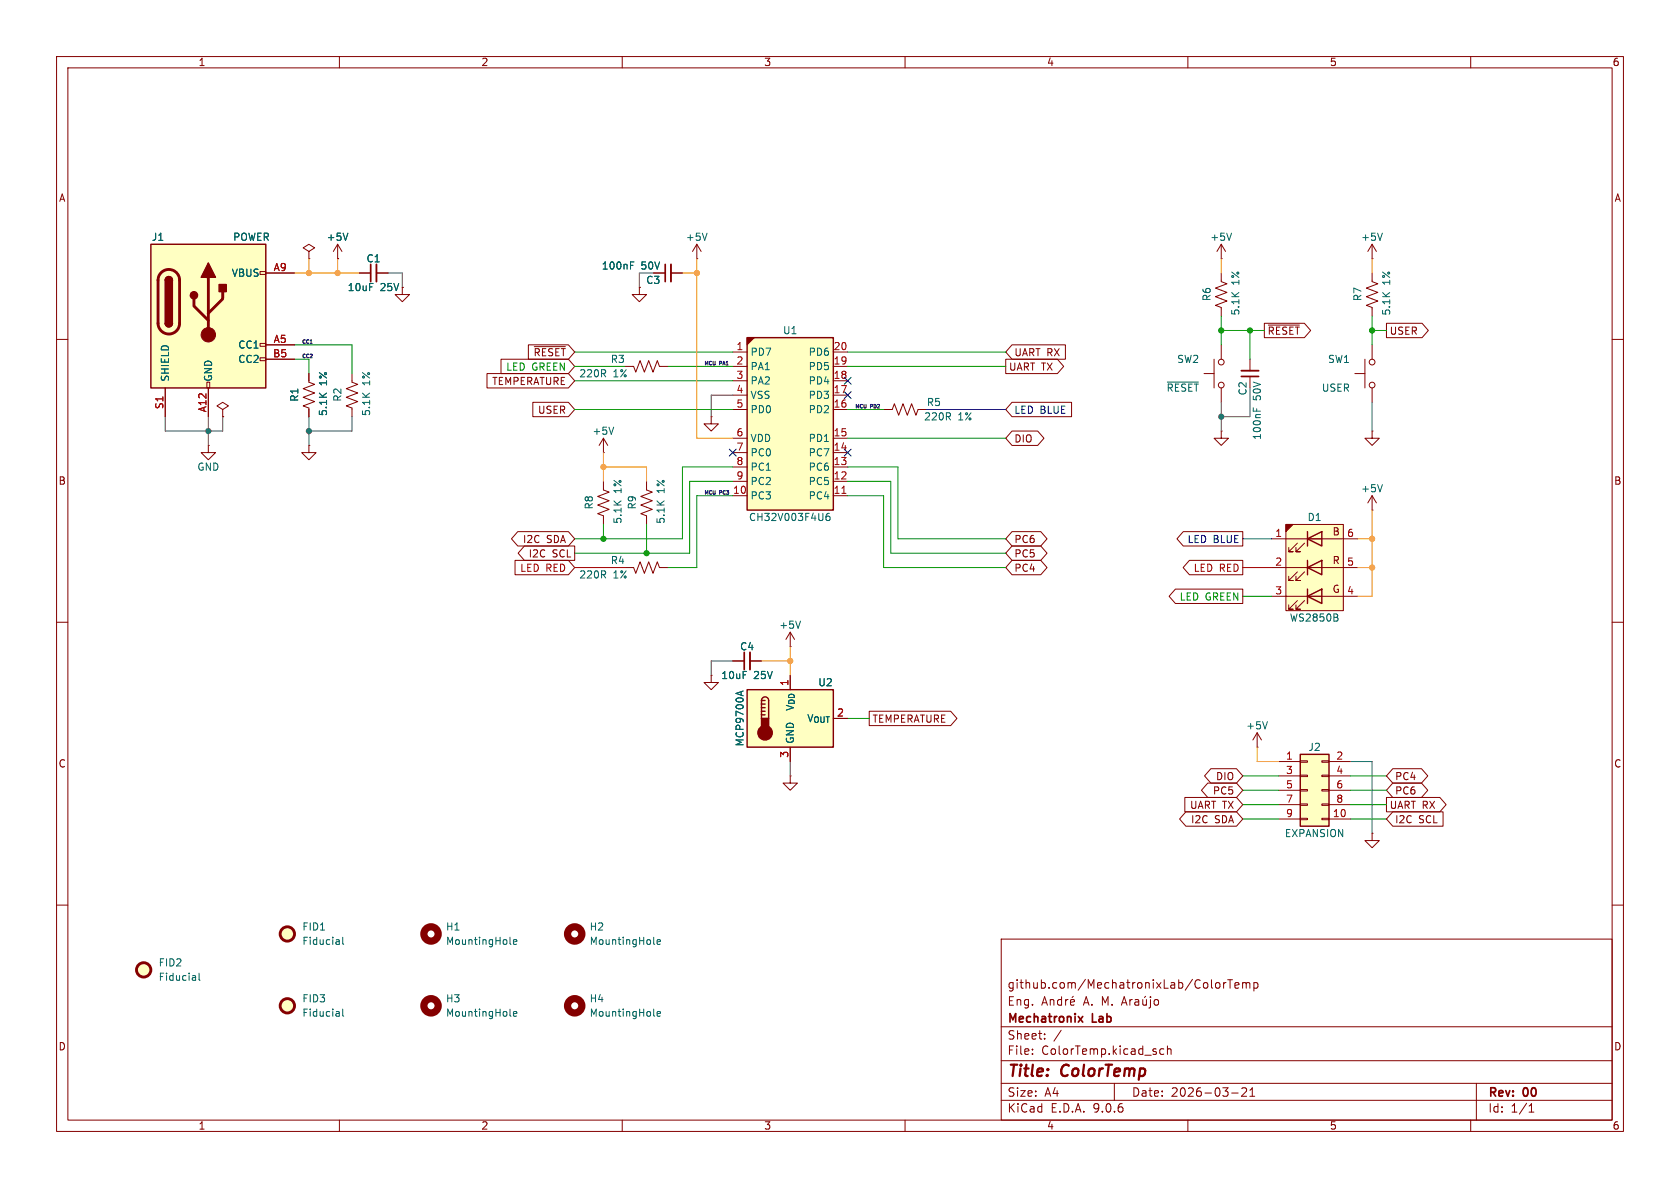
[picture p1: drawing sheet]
<svg xmlns="http://www.w3.org/2000/svg" width="297mm" height="210mm" viewBox="0 0 297 210" stroke-linecap="round" stroke-linejoin="round" font-family="sans-serif">
<g fill="none" stroke="#840000" stroke-width=".18">
<path d="M10 10h277v190h-277zM12 12h273v186h-273zM60 10v2M110 10v2M160 10v2M210 10v2M260 10v2M54.6 44.5l1-.7-1-.6-1 .6 1 .7v1.2M54.6 45.7h.1M63.5 48.3h2M66.5 48.3h2.1M71.1 50.8v1.3h1.3l-1.3 1.2-1.3-1.2h1.3"/>
<path d="M71.1 50.8h.1M10 60h2M215.9 76.2v1.3h1.3l-1.3 1.2-1.3-1.2h1.3M215.9 76.2h.1M221 63.5v2M221 66.5v2.1M242.6 76.2v1.3h1.2l-1.2 1.2-1.3-1.2h1.3M242.6 76.2h.1M285 60h2M10 110h2M110.5 100.3h1.5l.4 1 .8-2 .7 2 .8-2 .7 2 .8-2 .4 1h1.5M285 110h2"/>
<path d="M10 160h2M177 166h108v32h-108zM184.2 177.7l.5-1.5 .5 1.5M184.3 177.3h.7M185.7 176.7v1M185.7 176.8l.2-.1 .3 .1 .1 .9M187.7 176.8l-.5-.1-.2 .3v.4l.1 .2h.6M187.7 176.2v1.5M188.4 176.7v1M188.8 176.7l-.3 .1-.1 .2M189.2 177.2l.8-.1-.1-.3-.4-.1-.3 .2 .1 .7h.6M189.7 176.1l-.2 .2"/>
<path d="M194.9 177.7v-1.5l.5 1.1 .5-1.1v1.5M196.6 177.6v.1M198.2 177.7l.5-1.5 .5 1.5M198.4 177.3h.7M199.7 176.7v1M200.2 176.7l-.3 .1-.2 .2M200.7 176.8h.5l.1 .9M201.3 177.1h-.5a.29 .29 0 0 0-.2 .3 .29 .29 0 0 0 .2 .3l.5-.1M202 176.7l.1 .9 .4 .1 .2-.1M202.5 176.1l-.2 .2M202.7 176.7v1M203.4 176.2v.1"/>
<path d="M203.4 176.7v1.3l-.3 .2M204.1 176.8l.2-.1 .4 .1 .1 .6-.1 .2-.4 .1-.2-.1zM215.2 173.7l.3 .1 .2 .2-.1 .6-.4 .1M216.3 173.7v1M216.7 173.7l-.2 .1-.2 .2M217 173.2h.9M217.5 173.2v1.5M218.3 174.2l.7-.1v-.3l-.5-.1-.2 .2 .1 .7h.6M219.7 173.8l.4-.1 .2 .2M219.7 173.7v1M220.3 173.9l.2-.2 .4 .1 .1 .9M220.3 173.9v.8"/>
<path d="M221.7 173.8l.4-.1 .3 .3v.4l-.2 .2h-.5M221.7 173.7v1.5M285 160h2M60 198v2M110 198v2M160 198v2M177 194.5h108M177 191.5h108M177 187.5h108M177 181.5h108M182.5 186.3v.1M182.5 185.5v.1"/>
<path d="M184.7 183.6v.1M184.7 182.8v.1M187.6 182.1l-1.3 2M197 191.5v3M205.7 185.5l-.4-.1-.3 .3v.4l.2 .2h.5M206.4 185.5l.2-.1 .4 .1v.9M206.4 184.9v1.5M210 198v2M217.7 193.2h1.2M219.5 192.4l.6-.1 .2 .1 .1 .3-.9 1.1h.9M221 193.8h.8M221 192.7l.4-.4v1.5"/>
<path d="M260 198v2M261 191.5v6.5M270.3 196.6h.9M270.3 195.5l.4-.4v1.5"/>
</g>
<path d="M65.5 46.7v3.1M219.5 66.5h3M190.6 179.7l.8 1M191.4 179.7l-.8 1" fill="none" stroke="#840000" stroke-width=".3"/>
<path d="M66.5 46.7v3.1M219.5 65.5h3" fill="none" stroke="#840000" stroke-width=".33"/>
<path d="M221.6 72.1v.6M222.2 72.3v.4" fill="none" stroke="#006464" stroke-width=".18"/>
<path d="M26.7 43.2h20.3v25.4h-20.3z" fill="#ffffc2"/>
<g fill="none" stroke="#840000" stroke-width=".18">
<path d="M46 48h1v.5h-1zM47 48.3h5.1M242.6 45.7h.1M242.6 48.3v1.5l1 .4-2 .7 2 .8-2 .8 2 .7-2 .8 1 .4v1.5M242.6 43.2l-.8 1.3M242.6 43.2l.7 1.3M242.6 43.2v2.5M29.2 68.6v5.1M36.6 67.6h.5v1h-.5zM36.8 68.6v5.1M39.4 72.4l1-.6-1-.7-1 .7 1 .6v1.3M39.4 73.7h.1"/>
<path d="M46 60.7h1v.5h-1zM46 63.2h1v.6h-1zM47 61h5.1M47 63.5h5.1M156.2 72.4h1.5l.4-1 .8 2 .7-2 .8 2 .8-2 .7 2 .4-1h1.5M242.6 90.2h.1M242.6 87.6v2.6M242.6 87.6l-.8 1.3M242.6 87.6l.7 1.3"/>
</g>
<path d="M26.7 43.2h20.3v25.4h-20.3zM29.2 49.5a.64 .64 0 0 1 .6-.6 .64 .64 0 0 1 .7 .6M29.2 57.2a.64 .64 0 0 0 .6 .6 .64 .64 0 0 0 .7-.6" fill="none" stroke="#840000" stroke-width=".25"/>
<path d="M28.5 48.2a1.9 1.9 0 0 1 2.1-.4 1.9 1.9 0 0 1 1.1 1.7v7.7a1.91 1.91 0 0 1-1.9 1.8 1.91 1.91 0 0 1-1.9-1.8v-7.8l.2-.7zM34.3 52.8v1.3l2.5 2.5M36.8 49v10.2M39.4 51.6v1.2l-2.6 2.6" fill="none" stroke="#840000" stroke-width=".51"/>
<g fill="#840000" stroke="#840000" stroke-width=".25">
<path d="M29.2 49.5h1.3v7.7h-1.3z"/>
<path d="M29.4 49.1a.64 .64 0 0 1 .7-.2 .64 .64 0 0 1 .4 .6h-1.3z"/>
<path d="M29.2 57.2h1.3a.64 .64 0 0 1-.7 .6 .64 .64 0 0 1-.6-.6z"/>
<path d="M36.8 46.5l1.3 2.5h-2.5z"/>
<path d="M38.7 50.3h1.3v1.3h-1.3z"/>
<circle cx="34.3" cy="52.2" r=".63"/>
</g>
<circle cx="36.8" cy="59.2" r="1.27" fill="#840000" stroke="#840000" stroke-width=".18"/>
<path d="M244.4 41.2l-.4 1.3M244.4 85.7l-.4 1.2" fill="none" stroke="#006464" stroke-width=".18"/>
<path d="M229.9 133.4h5v12.7h-5z" fill="#ffffc2"/>
<path d="M229.9 133.4h5v12.7h-5z" fill="none" stroke="#840000" stroke-width=".25"/>
<g fill="none" stroke="#840000" stroke-width=".18">
<path d="M215.9 45.7h.1M215.9 48.3v1.5l1 .4-2 .7 2 .8-2 .8 2 .7-2 .8 1 .4v1.5M215.9 43.2l-.8 1.3M215.9 43.2l.8 1.3M215.9 43.2v2.5M226.1 134.6h3.8M226.1 137.2h3.8M226.1 139.7h3.8M229.9 134.5h1.2v.2h-1.2zM229.9 137h1.2v.3h-1.2zM229.9 139.6h1.2v.2h-1.2zM233.7 134.5h1.2v.2h-1.2z"/>
<path d="M233.7 137h1.2v.3h-1.2zM233.7 139.6h1.2v.2h-1.2zM234.9 134.6h3.9M234.9 137.2h3.9M234.9 139.7h3.9M226.1 142.2h3.8M226.1 144.8h3.8M229.9 142.1h1.2v.3h-1.2zM229.9 144.7h1.2v.2h-1.2zM233.7 142.1h1.2v.3h-1.2zM233.7 144.7h1.2v.2h-1.2zM234.9 142.2h3.9"/>
<path d="M234.9 144.8h3.9M242.6 147.3v1.3h1.2l-1.2 1.3-1.3-1.3h1.3M242.6 147.3h.1"/>
</g>
<path d="M217.7 41.2l-.4 1.3" fill="none" stroke="#006464" stroke-width=".18"/>
<path d="M227.3 92.7h10.2v15.3h-10.2z" fill="#ffffc2"/>
<g fill="none" stroke="#840000" stroke-width=".18">
<path d="M115.6 48.3h2M118.6 48.3h2M125.7 73.7v1.2h1.3l-1.3 1.3-1.2-1.3h1.2M125.7 73.7h.1M212.9 66h1.7M214.6 63.5v5.1M215.9 61v2.5M215.9 68.6v2.5M224.8 95.3h15.2M227.3 92.7h10.2v15.3h-10.2zM229.4 96l-1.6 1.5h.8h-.8v-.7M230.6 96l-1.5 1.5h.8h-.8v-.7"/>
<path d="M224.8 100.3h15.2M224.8 105.4h15.2M227.3 105.4h.1M229.4 101.1l-1.6 1.5h.8h-.8v-.7M229.4 106.2l-1.6 1.5h.8h-.8v-.8M230.6 101.1l-1.5 1.5h.8h-.8v-.7M230.6 106.2l-1.5 1.5h.8h-.8v-.8M222.2 132.1h.1M222.2 129.5l-.7 1.3M222.2 129.5l.8 1.3M222.2 129.5v2.6"/>
<circle cx="215.9" cy="64" r=".51"/>
<circle cx="215.9" cy="68.1" r=".51"/>
</g>
<path d="M231.1 95.3l2.6-1.3v2.5zM231.1 94v2.5M231.1 99.1v2.5M231.1 100.3l2.6-1.2v2.5zM231.1 105.4l2.6-1.3v2.6zM231.1 104.1v2.6" fill="none" stroke="#840000" stroke-width=".25"/>
<path d="M227.3 92.7h1.3l-1.3 1.3z" fill="#840000" stroke="#840000" stroke-width=".18"/>
<path d="M111.5 46.9h.4M111.5 46.3h.6M206.4 67.5h5.5M236.4 109.2l.2 .2-.2 .3M236.4 108.7v.3M224.1 127.6l-.5 1.2" fill="none" stroke="#006464" stroke-width=".18"/>
<path d="M117.6 46.7v3.1" fill="none" stroke="#840000" stroke-width=".3"/>
<path d="M118.6 46.7v3.1" fill="none" stroke="#840000" stroke-width=".33"/>
<path d="M132.1 59.7h15.2v30.5h-15.2z" fill="#ffffc2"/>
<path d="M132.1 59.7h15.2v30.5h-15.2z" fill="none" stroke="#840000" stroke-width=".25"/>
<path d="M132.1 59.7h1.2l-1.2 1.3z" fill="#840000" stroke="#840000" stroke-width=".18"/>
<g fill="none" stroke="#840000" stroke-width=".18">
<path d="M113 50.8v1.3h1.3l-1.3 1.2-1.2-1.2h1.2M113 50.8h.1M123.2 45.7h.1M123.2 43.2l-.8 1.3M123.2 43.2l.8 1.3M123.2 43.2v2.5M36.8 78.7v1.3h1.3l-1.3 1.3-1.2-1.3h1.2M36.8 78.7h.1M54.6 66v1.6l1 .3-2 .8 2 .8-2 .7 2 .8-2 .8 1 .3v1.6M106.7 77.5l-.8 1.2M106.7 77.5l.7 1.2M106.7 77.5v2.5"/>
<path d="M129.5 62.2h2.6M129.5 64.8h2.6M129.5 67.3h2.6M129.5 69.9h2.6M129.5 72.4h2.6M129.5 77.5h2.6M147.3 62.2h2.6M147.3 64.8h2.6M147.3 67.3h2.6M147.3 69.9h2.6M147.3 72.4h2.6M147.3 77.5h2.6"/>
<path d="M239.5 66h1.8M241.3 63.5v5.1M242.6 61v2.5M242.6 68.6v2.5M106.7 80h.1M106.7 85.1v1.5l1 .4-2 .8 2 .7-2 .8 2 .7-2 .8 1 .4v1.5M114.3 85.1v1.5l1 .4-2 .8 2 .7-2 .8 2 .7-2 .8 1 .4v1.5M129.5 80h2.6M129.5 82.6h2.6M129.5 85.1h2.6M129.5 87.6h2.6M147.3 80h2.6"/>
<path d="M147.3 82.6h2.6M147.3 85.1h2.6M147.3 87.6h2.6M125.7 119.4v1.3h1.3l-1.3 1.2-1.2-1.2h1.2M125.7 119.4h.1M129.5 116.8h2.1M132.6 116.8h2M139.7 114.3h.1M139.7 111.8l-.8 1.2M139.7 111.8l.8 1.2M139.7 111.8v2.5M139.7 137.2v1.2h1.3l-1.3 1.3-1.3-1.3h1.3"/>
<path d="M139.7 137.2h.1"/>
<circle cx="242.6" cy="68.1" r=".51"/>
<circle cx="242.6" cy="64" r=".51"/>
</g>
<path d="M148.8 87.2h.8" fill="none" stroke="#a90000" stroke-width=".18"/>
<g fill="none" stroke="#006464" stroke-width=".18">
<path d="M125 41.2l-.4 1.3M108.5 75.5l-.4 1.3M146.6 90.7l-.3 .1a.86 .86 0 0 0 0 1.2l.4-.1v-.4l-.2-.3-.4 .1-.1 .2M141.5 109.8l-.4 1.3M34.5 172.5l.1 .8M34.6 173.2l-.1 .1M34.6 172.8h-.1M35.2 172v1.1l.2 .2M59.9 166.2l.1 .7M59.9 178.9l.1 .7M60 179.6h-.1M60 179.1l-.1 .1"/>
<path d="M60 166.9h-.1M60 166.4l-.1 .1M60.6 178.4v1.1l.2 .1M60.6 165.7v1.1l.2 .1M90.2 179.5l.1 .1M90.2 166.8l.1 .1M90.8 179.2l.6-.1-.1-.2-.4-.1-.1 .2v.6h.5M90.8 166.5l.6-.1-.1-.2-.4-.1-.1 .2v.6h.5M115.6 166.8l.1 .1M115.6 179.5l.1 .1M116.2 179.2l.6-.1-.1-.2-.4-.1-.1 .2v.6h.5M116.2 166.5l.6-.1-.1-.2-.4-.1-.1 .2v.6h.5"/>
</g>
<g fill="#ffffc2" stroke="#ffffc2" stroke-width=".18">
<circle cx="50.8" cy="177.8" r="1.27"/>
<circle cx="50.8" cy="165.1" r="1.27"/>
<circle cx="25.4" cy="171.4" r="1.27"/>
</g>
<g fill="none" stroke="#840000" stroke-width=".51">
<circle cx="25.4" cy="171.4" r="1.27"/>
<circle cx="50.8" cy="177.8" r="1.27"/>
<circle cx="50.8" cy="165.1" r="1.27"/>
</g>
<g fill="none" stroke="#840000" stroke-width="1.3">
<circle cx="76.2" cy="177.8" r="1.27"/>
<circle cx="76.2" cy="165.1" r="1.27"/>
<circle cx="101.6" cy="165.1" r="1.27"/>
<circle cx="101.6" cy="177.8" r="1.27"/>
</g>
<path d="M131.6 115.3v3.1" fill="none" stroke="#840000" stroke-width=".3"/>
<path d="M132.6 115.3v3.1" fill="none" stroke="#840000" stroke-width=".33"/>
<path d="M132.1 121.9h15.2v10.2h-15.2z" fill="#ffffc2"/>
<path d="M132.1 121.9h15.2v10.2h-15.2zM134.6 123.8a.64 .64 0 0 1 .7-.6 .64 .64 0 0 1 .6 .6v3.2M134.6 123.8v3.2M134.6 123.8h.7M134.6 124.5h.7M134.6 125.1h.7M134.6 125.7h.7M134.6 126.4h.7" fill="none" stroke="#840000" stroke-width=".25"/>
<g fill="#840000" stroke="#840000" stroke-width=".25">
<path d="M134.6 127h1.3v1.9h-1.3z"/>
<circle cx="135.3" cy="129.5" r="1.27"/>
</g>
<g fill="none" stroke="#840000" stroke-width=".18">
<path d="M47 48.3h5.1M59.7 45.7h.1M59.7 43.2l-.8 1.3M59.7 43.2l.8 1.3M59.7 43.2v2.5M63.5 48.3h2M66.5 48.3h2.1M71.1 50.8h.1M113 50.8h.1M115.6 48.3h2M118.6 48.3h2M223.5 57.1h7.1l1.1 1.3-1.1 1.3h-7.1z"/>
<path d="M224.2 57.5h5.5M245.1 57.1h6.3l1.1 1.3-1.1 1.3h-6.3zM29.2 68.6v5.1M36.8 68.6v5.1M39.4 73.7h.1M47 61h5.1M47 63.5h5.1M54.6 78.7v1.3h1.3l-1.3 1.3-1.3-1.3h1.3M54.6 78.7h.1M54.6 66v1.3M54.6 72.4v1.3M62.2 66v1.6l1 .3-2 .8 2 .8-2 .7 2 .8-2 .8 1 .3v1.6"/>
<path d="M86.1 66h14.4l1.1 1.3-1.1 1.3h-14.4zM88.6 63.5h11.9l1.1 1.3-1.1 1.2h-11.9zM93.4 61h7.1l1.1 1.2-1.1 1.3h-7.1zM94.2 71.1h6.3l1.1 1.3-1.1 1.3h-6.3zM94.5 61.3h5.4M110.5 64.8h1.5l.4 1 .8-2 .7 2 .8-2 .7 2 .8-2 .4 1h1.5M177.8 63.5h9.1l1.1 1.3-1.1 1.2h-9.1zM178.9 71.1h10.5v2.6h-10.5l-1.1-1.3zM178.9 76.2h4.6l1.1 1.3-1.1 1.2h-4.6l-1.1-1.2zM178.9 61h9.4v2.5h-9.4l-1.1-1.3zM91.1 99.1h9.4l1.1 1.2-1.1 1.3h-9.4zM91.5 94h9l1.1 1.3-1.1 1.2h-9l-1.1-1.2z"/>
<path d="M92.7 96.5h8.9v2.6h-8.9l-1.1-1.3zM178.9 94h5.1l1.1 1.3-1.1 1.2h-5.1l-1.1-1.2zM178.9 99.1h5.1l1.1 1.2-1.1 1.3h-5.1l-1.1-1.3zM178.9 96.5h5.1l1.1 1.3-1.1 1.3h-5.1l-1.1-1.3zM209.2 94h10.5v2.5h-10.5l-1.1-1.2zM210.3 99.1h9.4v2.5h-9.4l-1.1-1.3zM129.5 116.8h2.1M132.6 116.8h2M207.8 104.1h11.9v2.6h-11.9l-1.1-1.3zM139.7 132.1v2.5M153.7 125.7h14.4l1.1 1.3-1.1 1.3h-14.4zM213.5 138.4h5.1l1.1 1.3-1.1 1.3h-5.1l-1.1-1.3z"/>
<path d="M214.1 135.9h4.5l1.1 1.3-1.1 1.2h-4.5l-1.2-1.2zM246.2 135.9h5.1l1.1 1.3-1.1 1.2h-5.1l-1.1-1.2zM246.2 138.4h5.1l1.1 1.3-1.1 1.3h-5.1l-1.1-1.3zM209.5 141h9.1l1.1 1.2-1.1 1.3h-9.1zM209.6 143.5h9l1.1 1.3-1.1 1.3h-9l-1.1-1.3zM245.1 141h9.4l1.2 1.2-1.2 1.3h-9.4zM246.2 143.5h8.9v2.6h-8.9l-1.1-1.3z"/>
</g>
<path d="M61.5 41.2l-.4 1.3M111.5 46.9h.4M111.5 46.3h.6M131 122.3v.6M131.4 122.2l-1.3 .4" fill="none" stroke="#006464" stroke-width=".18"/>
<g fill="none" stroke="#484848" stroke-width=".18">
<path d="M68.6 48.3h2.5v2.5M113 48.3v2.5M29.2 73.7v2.5h10.2v-2.5M36.8 73.7v5M54.6 73.7v5M62.2 73.7v2.5h-7.6M129.5 69.9h-3.8v3.8M215.9 71.1v5.1M221 68.6v5.1h-5.1M242.6 71.1v5.1M129.5 116.8h-3.8v2.6M139.7 134.6v2.6"/>
<path d="M238.8 134.6h3.8v12.7"/>
</g>
<g fill="none" stroke="#009600" stroke-width=".18">
<path d="M215.9 58.4h7.6M215.9 55.9v5.1M221 58.4v5.1M242.6 55.9v5.1M242.6 58.4h2.5M52.1 63.5h2.5v2.5M52.1 61h10.1v5M101.6 72.4h27.9M101.6 62.2h27.9M101.6 67.3h27.9M118.1 64.8h11.4M149.9 72.4h6.3"/>
<path d="M149.9 62.2h27.9M149.9 64.8h27.9M149.9 77.5h27.9M106.7 92.7v2.6M114.3 92.7v5.1M129.5 82.6h-8.9v12.7h-19M129.5 85.1h-7.6v12.7h-20.3M129.5 87.6h-6.3v12.7h-5.1M149.9 82.6h8.8v12.7h19.1M149.9 85.1h7.6v12.7h20.3M149.9 87.6h6.3v12.7h21.6M149.9 127h3.8"/>
<path d="M219.7 139.7h6.4M219.7 137.2h6.4M238.8 139.7h6.3M238.8 137.2h6.3M219.7 144.8h6.4M219.7 142.2h6.4M238.8 144.8h6.3M238.8 142.2h6.3"/>
</g>
<g fill="none" stroke="#f90" stroke-width=".18">
<path d="M52.1 48.3h11.4M54.6 45.7v2.6M59.7 45.7v2.6M120.6 48.3h2.6M123.2 45.7v31.8h6.3M215.9 45.7v2.6M242.6 45.7v2.6M106.7 82.6h7.6v2.5M106.7 80v5.1M240 95.3h2.6M242.6 90.2v15.2h-2.6M134.6 116.8h5.1"/>
<path d="M139.7 114.3v5.1M240 100.3h2.6M222.2 132.1v2.5h3.9"/>
</g>
<path d="M163.8 72.4h14M219.7 95.3h5.1" fill="none" stroke="#0000c2" stroke-width=".18"/>
<path d="M101.6 100.3h8.9M219.7 100.3h5.1" fill="none" stroke="#c20000" stroke-width=".18"/>
<path d="M101.6 64.8h8.9M219.7 105.4h5.1" fill="none" stroke="#008400" stroke-width=".18"/>
<path d="M128.9 79.4l1.2 1.2M130.1 79.4l-1.2 1.2M149.3 66.7l1.2 1.2M149.3 79.4l1.2 1.2M149.3 69.2l1.2 1.3M150.5 66.7l-1.2 1.2M150.5 79.4l-1.2 1.2M150.5 69.2l-1.2 1.3" fill="none" stroke="#000084" stroke-width=".18"/>
<g fill="#484848" stroke="#484848" stroke-width=".18">
<circle cx="215.9" cy="73.7" r=".46"/>
<circle cx="54.6" cy="76.2" r=".46"/>
<circle cx="36.8" cy="76.2" r=".46"/>
</g>
<g fill="#009600" stroke="#009600" stroke-width=".18">
<circle cx="242.6" cy="58.4" r=".46"/>
<circle cx="221" cy="58.4" r=".46"/>
<circle cx="215.9" cy="58.4" r=".46"/>
<circle cx="114.3" cy="97.8" r=".46"/>
<circle cx="106.7" cy="95.3" r=".46"/>
</g>
<g fill="#f90" stroke="#f90" stroke-width=".18">
<circle cx="139.7" cy="116.8" r=".46"/>
<circle cx="123.2" cy="48.3" r=".46"/>
<circle cx="106.7" cy="82.6" r=".46"/>
<circle cx="242.6" cy="100.3" r=".46"/>
<circle cx="242.6" cy="95.3" r=".46"/>
<circle cx="59.7" cy="48.3" r=".46"/>
<circle cx="54.6" cy="48.3" r=".46"/>
</g>
<g font-size="2.8" fill="#840000">
<text x="178" y="190.9">Title:</text>
<text x="187.7" y="190.9">ColorTemp</text>
</g>
<g font-size="2.1" fill="#840000">
<text x="178" y="178">Eng.</text>
<text x="178" y="175">github.com/MechatronixLab/ColorTemp</text>
<text x="191.6" y="178">A.</text>
<text x="178" y="184">Sheet:</text>
<text x="178" y="181.2">Mechatronix</text>
<text x="193.2" y="181.2">Lab</text>
<text x="178" y="186.7">File:</text>
<text x="184.1" y="186.7">ColorTemp.kicad_sch</text>
<text x="178" y="196.9">KiCad</text>
<text x="178" y="194.1">Size:</text>
<text x="184.7" y="194.1">A4</text>
<text x="185.7" y="196.9">E.D.A.</text>
<text x="193.3" y="196.9">9.0.6</text>
<text x="200" y="194.1">Date:</text>
<text x="207" y="194.1">2026-03-21</text>
<text x="263" y="194.3">Rev:</text>
<text x="263" y="196.9">Id:</text>
<text x="267.1" y="196.9">1/1</text>
<text x="269.4" y="194.3">00</text>
</g>
<g font-size="1.8" fill="#840000">
<text x="35" y="11.9">1</text>
<text x="85" y="11.9">2</text>
<text x="135" y="11.9">3</text>
<text x="185" y="11.9">4</text>
<text x="235" y="11.9">5</text>
<text x="285" y="11.9">6</text>
<text x="10.3" y="35.9">A</text>
<text x="285.3" y="35.9">A</text>
<text x="224" y="59.4">~{RESET}</text>
<text x="245.6" y="59.4">USER</text>
<text x="94.2" y="63.2">~{RESET}</text>
<text x="178.3" y="65.7">UART TX</text>
<text x="179.2" y="63.2">UART RX</text>
<text x="86.9" y="68.3">TEMPERATURE</text>
<text x="95" y="73.3">USER</text>
<text x="179.2" y="78.4">DIO</text>
<text x="10.3" y="85.9">B</text>
<text x="285.3" y="85.9">B</text>
<text x="235.5" y="94.8">B</text>
<text x="92.3" y="96.2">I2C</text>
<text x="93.4" y="98.7">I2C</text>
<text x="96.6" y="96.2">SDA</text>
<text x="97.6" y="98.7">SCL</text>
<text x="179.2" y="96.2">PC6</text>
<text x="179.2" y="101.3">PC4</text>
<text x="179.2" y="98.7">PC5</text>
<text x="235.5" y="99.9">R</text>
<text x="235.5" y="105">G</text>
<text x="154.1" y="128">TEMPERATURE</text>
<text x="10.3" y="135.9">C</text>
<text x="285.3" y="135.9">C</text>
<text x="210.3" y="143.2">UART TX</text>
<text x="214.3" y="140.7">PC5</text>
<text x="214.9" y="138.1">DIO</text>
<text x="245.6" y="143.2">UART RX</text>
<text x="246.5" y="138.1">PC4</text>
<text x="246.5" y="140.7">PC6</text>
<text x="210.5" y="145.7">I2C</text>
<text x="214.7" y="145.7">SDA</text>
<text x="246.5" y="145.7">I2C</text>
<text x="250.8" y="145.7">SCL</text>
<text x="10.3" y="185.9">D</text>
<text x="285.3" y="185.9">D</text>
<text x="35" y="199.9">1</text>
<text x="85" y="199.9">2</text>
<text x="135" y="199.9">3</text>
<text x="185" y="199.9">4</text>
<text x="235" y="199.9">5</text>
<text x="285" y="199.9">6</text>
</g>
<g font-size="1.8" fill="#006464">
<text x="26.7" y="42.8">J1</text>
<text x="41.1" y="42.8">POWER</text>
<text x="57.7" y="42.8">+5V</text>
<text x="64.7" y="46.6">C1</text>
<text x="106.3" y="47.9">100nF</text>
<text x="113.3" y="47.9">50V</text>
<text x="121.2" y="42.8">+5V</text>
<text x="213.9" y="42.8">+5V</text>
<text x="240.5" y="42.8">+5V</text>
<text x="40.9" y="49.1">VBUS</text>
<text x="61.4" y="51.7">10uF</text>
<text x="67.2" y="51.7">25V</text>
<text x="114.1" y="50.4">C3</text>
<text x="214.2" y="53.3" transform="rotate(-90 214.2 53.3)">R6</text>
<text x="219.3" y="50.4" transform="rotate(-90 219.3 50.4)">1%</text>
<text x="240.9" y="53.3" transform="rotate(-90 240.9 53.3)">R7</text>
<text x="246" y="50.4" transform="rotate(-90 246 50.4)">1%</text>
<text x="138.3" y="59.3">U1</text>
<text x="219.3" y="55.9" transform="rotate(-90 219.3 55.9)">5.1K</text>
<text x="246" y="55.9" transform="rotate(-90 246 55.9)">5.1K</text>
<text x="42" y="61.8">CC1</text>
<text x="42" y="64.4">CC2</text>
<text x="107.9" y="64.4">R3</text>
<text x="132.6" y="63.1">PD7</text>
<text x="132.6" y="65.6">PA1</text>
<text x="142.9" y="63.1">PD6</text>
<text x="142.9" y="65.6">PD5</text>
<text x="208" y="64.4">SW2</text>
<text x="234.7" y="64.4">SW1</text>
<text x="30.1" y="67.6" transform="rotate(-90 30.1 67.6)">SHIELD</text>
<text x="37.7" y="67.6" transform="rotate(-90 37.7 67.6)">GND</text>
<text x="52.9" y="71.1" transform="rotate(-90 52.9 71.1)">R1</text>
<text x="58" y="68.2" transform="rotate(-90 58 68.2)">1%</text>
<text x="60.6" y="71.1" transform="rotate(-90 60.6 71.1)">R2</text>
<text x="65.6" y="68.2" transform="rotate(-90 65.6 68.2)">1%</text>
<text x="102.3" y="66.9">220R</text>
<text x="108.4" y="66.9">1%</text>
<text x="132.6" y="68.2">PA2</text>
<text x="132.6" y="70.7">VSS</text>
<text x="142.9" y="68.2">PD4</text>
<text x="142.9" y="70.7">PD3</text>
<text x="163.8" y="72">R5</text>
<text x="206.1" y="69.4">~{RESET}</text>
<text x="220.6" y="70" transform="rotate(-90 220.6 70)">C2</text>
<text x="223.1" y="70.8" transform="rotate(-90 223.1 70.8)">50V</text>
<text x="233.6" y="69.4">USER</text>
<text x="58" y="73.7" transform="rotate(-90 58 73.7)">5.1K</text>
<text x="65.6" y="73.7" transform="rotate(-90 65.6 73.7)">5.1K</text>
<text x="104.6" y="77.1">+5V</text>
<text x="132.6" y="73.3">PD0</text>
<text x="142.9" y="73.3">PD2</text>
<text x="163.3" y="74.5">220R</text>
<text x="169.3" y="74.5">1%</text>
<text x="223.1" y="77.9" transform="rotate(-90 223.1 77.9)">100nF</text>
<text x="34.8" y="83.4">GND</text>
<text x="132.6" y="78.3">VDD</text>
<text x="132.6" y="80.9">PC0</text>
<text x="132.6" y="83.4">PC1</text>
<text x="142.9" y="78.3">PD1</text>
<text x="142.9" y="80.9">PC7</text>
<text x="142.9" y="83.4">PC6</text>
<text x="110.1" y="87.2" transform="rotate(-90 110.1 87.2)">1%</text>
<text x="117.7" y="87.2" transform="rotate(-90 117.7 87.2)">1%</text>
<text x="132.6" y="86">PC2</text>
<text x="132.6" y="88.5">PC3</text>
<text x="142.9" y="86">PC5</text>
<text x="142.9" y="88.5">PC4</text>
<text x="240.5" y="87.2">+5V</text>
<text x="105" y="90.2" transform="rotate(-90 105 90.2)">R8</text>
<text x="110.1" y="92.7" transform="rotate(-90 110.1 92.7)">5.1K</text>
<text x="112.6" y="90.2" transform="rotate(-90 112.6 90.2)">R9</text>
<text x="117.7" y="92.7" transform="rotate(-90 117.7 92.7)">5.1K</text>
<text x="132.3" y="92.3">CH32V003F4U6</text>
<text x="231.1" y="92.3">D1</text>
<text x="107.9" y="99.9">R4</text>
<text x="102.3" y="102.5">220R</text>
<text x="108.4" y="102.5">1%</text>
<text x="137.7" y="111.4">+5V</text>
<text x="227.9" y="110.1">WS2850B</text>
<text x="130.7" y="115.2">C4</text>
<text x="127.4" y="120.2">10uF</text>
<text x="133.2" y="120.2">25V</text>
<text x="140.6" y="125.8" transform="rotate(-90 140.6 125.8)">V_{DD}</text>
<text x="144.6" y="121.5">U2</text>
<text x="140.6" y="131.6" transform="rotate(-90 140.6 131.6)">GND</text>
<text x="142.6" y="127.9">V_{OUT}</text>
<text x="220.2" y="129.1">+5V</text>
<text x="131.7" y="132.1" transform="rotate(-90 131.7 132.1)">MCP9700A</text>
<text x="231.2" y="132.9">J2</text>
<text x="227" y="148.2">EXPANSION</text>
<text x="53.3" y="164.7">FID1</text>
<text x="53.3" y="167.2">Fiducial</text>
<text x="78.7" y="164.7">H1</text>
<text x="78.7" y="167.2">MountingHole</text>
<text x="104.1" y="164.7">H2</text>
<text x="104.1" y="167.2">MountingHole</text>
<text x="27.9" y="171">FID2</text>
<text x="27.9" y="173.6">Fiducial</text>
<text x="53.3" y="177.4">FID3</text>
<text x="53.3" y="179.9">Fiducial</text>
<text x="78.7" y="177.4">H3</text>
<text x="78.7" y="179.9">MountingHole</text>
<text x="104.1" y="177.4">H4</text>
<text x="104.1" y="179.9">MountingHole</text>
</g>
<g font-size="1.8" fill="#a90000">
<text x="48.3" y="48">A9</text>
<text x="48.2" y="63.2">B5</text>
<text x="48.3" y="60.7">A5</text>
<text x="130.1" y="62">1</text>
<text x="130.1" y="64.5">2</text>
<text x="147.3" y="62">20</text>
<text x="147.3" y="64.5">19</text>
<text x="130.1" y="67.1">3</text>
<text x="130.1" y="69.6">4</text>
<text x="147.3" y="67.1">18</text>
<text x="147.3" y="69.6">17</text>
<text x="29" y="72.4" transform="rotate(-90 29 72.4)">S1</text>
<text x="36.6" y="73" transform="rotate(-90 36.6 73)">A12</text>
<text x="130.1" y="72.1">5</text>
<text x="130.1" y="77.2">6</text>
<text x="147.3" y="72.1">16</text>
<text x="147.3" y="77.2">15</text>
<text x="130.1" y="79.8">7</text>
<text x="130.1" y="82.3">8</text>
<text x="147.3" y="79.8">14</text>
<text x="147.3" y="82.3">13</text>
<text x="129.5" y="87.4">10</text>
<text x="130.1" y="84.8">9</text>
<text x="147.3" y="84.8">12</text>
<text x="147.3" y="87.4">11</text>
<text x="225.4" y="95">1</text>
<text x="238.1" y="95">6</text>
<text x="225.4" y="100.1">2</text>
<text x="238.1" y="100.1">5</text>
<text x="225.4" y="105.2">3</text>
<text x="238.1" y="105.2">4</text>
<text x="139.4" y="121.4" transform="rotate(-90 139.4 121.4)">1</text>
<text x="147.9" y="126.7">2</text>
<text x="139.4" y="134.1" transform="rotate(-90 139.4 134.1)">3</text>
<text x="227.3" y="134.4">1</text>
<text x="227.3" y="136.9">3</text>
<text x="236.1" y="134.4">2</text>
<text x="236.1" y="136.9">4</text>
<text x="227.3" y="139.4">5</text>
<text x="227.3" y="142">7</text>
<text x="236.1" y="139.4">6</text>
<text x="236.1" y="142">8</text>
<text x="227.3" y="144.5">9</text>
<text x="235.5" y="144.5">10</text>
</g>
<g font-size="1.8" fill="#008400">
<text x="89.4" y="65.7">LED GREEN</text>
<text x="208.4" y="106.4">LED GREEN</text>
</g>
<g font-size="1.8" fill="#0000c2">
<text x="179.2" y="73.3">LED BLUE</text>
<text x="209.8" y="96.2">LED BLUE</text>
</g>
<g font-size="1.8" fill="#c20000">
<text x="91.9" y="101.3">LED RED</text>
<text x="210.9" y="101.3">LED RED</text>
</g>
<g font-size=".9" fill="#0f0f0f">
<text x="53.3" y="63.3">CC2</text>
<text x="53.3" y="60.8">CC1</text>
<text x="124.5" y="64.6">MCU</text>
<text x="127.3" y="64.6">PA1</text>
<text x="151.1" y="72.2">MCU</text>
<text x="154" y="72.2">PD2</text>
<text x="124.5" y="87.5">MCU</text>
<text x="127.3" y="87.5">PC3</text>
</g>
</svg>
